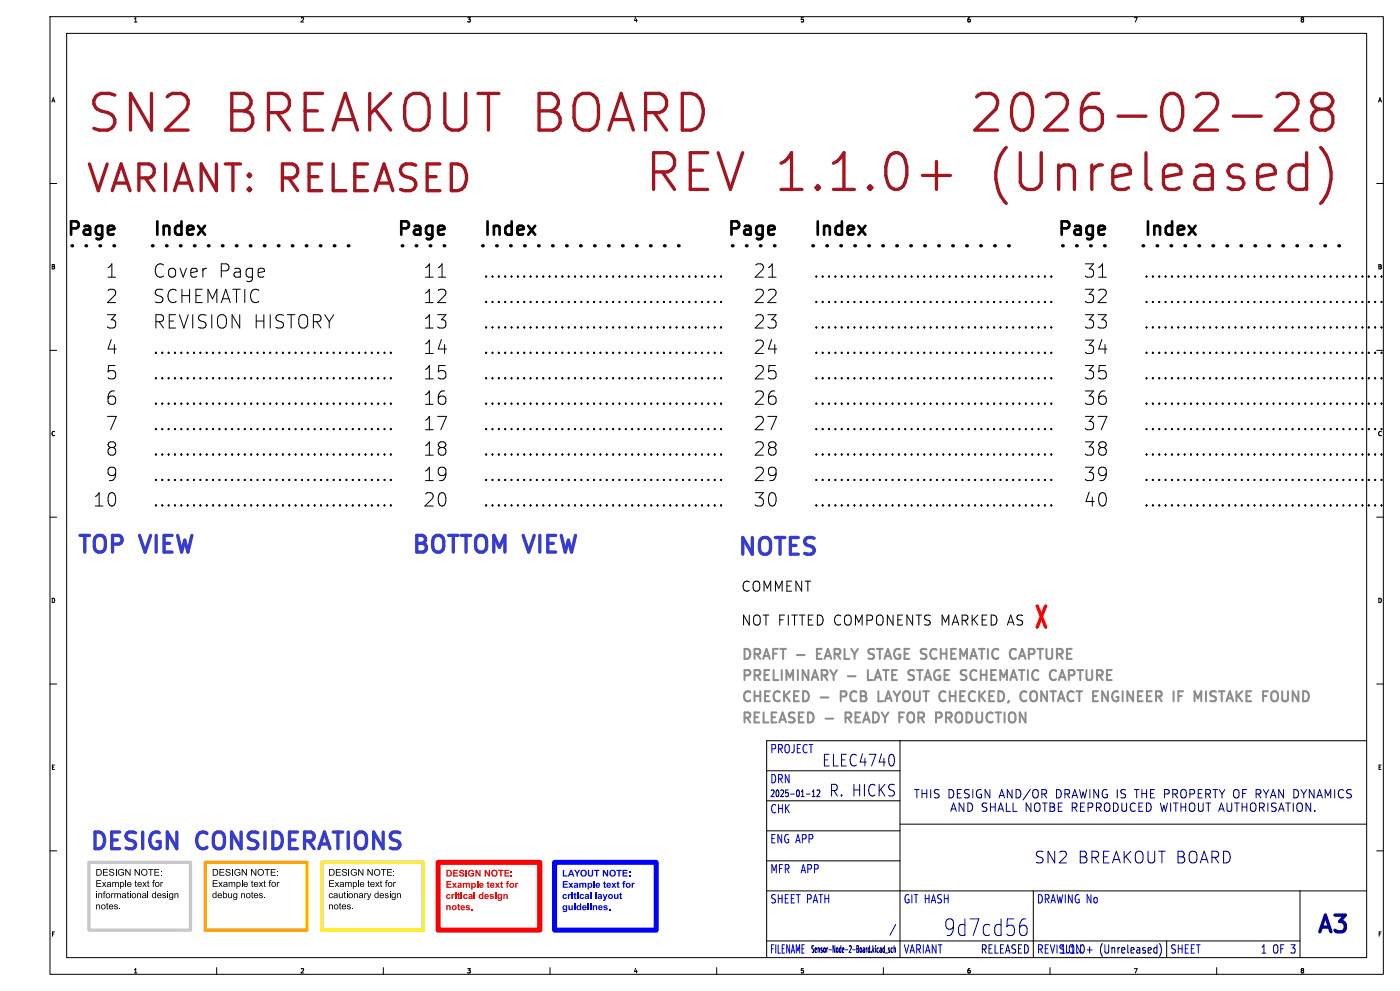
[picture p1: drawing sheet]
<svg xmlns="http://www.w3.org/2000/svg" width="420mm" height="297mm" viewBox="0 0 420 297" stroke-linecap="round" stroke-linejoin="round" font-family="sans-serif">
<g fill="none" stroke="#000" stroke-width=".3">
<path d="M15 5h400v287h-400zM20 10h390v277h-390zM15 55h2M413 55h2M15 105h2M413 105h2M15 155h2M413 155h2M15 205h2M413 205h2M230 231h40M270 222v65"/>
<path d="M410 222h-180v65M15 255h2M230 258h40M230 249h40M230 240h40M270 247h140M413 255h2M230 267h180M310 267v20M390 267v20M65 290v2M115 290v2"/>
<path d="M165 290v2M215 290v2M230 282h160M265 290v2M315 290v2M350 282v5M365 290v2"/>
</g>
<g fill="none" stroke="#00007f" stroke-width=".3">
<path d="M241.9 238h1.1M243.7 238.7h.8M243.7 237.3l.4-.6v2M245.1 236.9l.6-.2 .2 .6-.9 1.4h.9M274.3 236.6h1.5M275 236.6v2.5M276.6 236.6v2.5M278 236.6v2.5M279.2 236.6v2.5M281.7 236.8h-1.2l-.2 .3 .2 .6M286.1 237.7a1.09 1.09 0 0 0-1.4-1.1v2.5M288.4 236.6h-1.2v2.5"/>
<path d="M290.8 236.8h-1.2l-.3 .3 .3 .6M291.8 236.6v2.5M294.3 236.8a.96 .96 0 0 0-1 0 .96 .96 0 0 0-.4 .9M297 236.6v2.5l-1.5-2.5v2.5M299.7 239.1l.8-2.5 .9 2.5M303.6 236.6v2.5l-1.4-2.5v2.5M306.2 237.7a1.09 1.09 0 0 0-1.4-1.1v2.5M309.1 236.5l-2.1 3.2M309.8 238.3v-.8a.83 .83 0 0 1 .8-.9 .83 .83 0 0 1 .9 .9v.8M313.9 237.7l.1-.6-.3-.3-1.2-.2v2.5M318.4 237.7a1.09 1.09 0 0 0-1.4-1.1v2.5M320.6 237.8l.3-.3-.3-.7-1.1-.2v2.5"/>
<path d="M321.6 239.1l.8-2.5 .9 2.5M323.9 236.6l.6 2.5 .4-1.7 .5 1.7 .6-2.5M327 236.6v2.5M329.6 236.6v2.5l-1.5-2.5v2.5M332.1 236.8a1.23 1.23 0 0 0-1.5 .8 1.23 1.23 0 0 0 .9 1.5l.7-.2v-.8h-.5M335.2 236.6v2.5M337.7 236.8l-1-.2-.5 .5 .3 .6 1 .5v.7l-.3 .2-1-.1M340.3 236.6h1.4M341 236.6v2.5M342.5 236.6v2.5M342.5 237.8h1.5M344 236.6v2.5"/>
<path d="M345.2 237.8h.8M346.4 236.6h-1.2v2.5h1.2M349.3 237.9l1.2-.1 .3-.3-.2-.6-.3-.3h-1v2.5M351.8 237.9l1.2-.1 .3-.3-.2-.6-.3-.3h-1v2.5M352.4 237.9l.9 1.2M354.6 236.8a.83 .83 0 0 1 .8-.1 .83 .83 0 0 1 .5 .8v.8a.83 .83 0 0 1-.9 .9 .83 .83 0 0 1-.8-.9v-.8zM357 237.9l1.1-.1 .3-.3-.1-.6-.4-.3h-.9v2.5M359.5 237.8h.8M360.6 236.6h-1.1v2.5h1.1M363 237.7l.1-.6-.2-.3-1.2-.2v2.5M363.9 236.6h1.4M364.6 236.6v2.5"/>
<path d="M365.8 236.6l.8 1.3 .8-1.3M370 238.3v-.8a.83 .83 0 0 1 .9-.9 .83 .83 0 0 1 .8 .9v.8M372.8 237.8h.8M374 236.6h-1.2v2.5M378.1 237.7l.2-.6-.3-.3-1.2-.2v2.5M379 236.6l.8 1.3 .8-1.3M381.1 239.1l.9-2.5 .8 2.5M385 236.6v2.5l-1.4-2.5v2.5M389.6 237.7a1.09 1.09 0 0 0-1.5-1.1v2.5M390.3 236.6l.8 1.3 .9-1.3M394.2 236.6v2.5l-1.4-2.5v2.5M395 239.1l.9-2.5 .8 2.5"/>
<path d="M397.5 239.1v-2.5l.9 1.8 .8-1.8v2.5M400.4 236.6v2.5M403 236.9l-.1-.1a.96 .96 0 0 0-1 0 .96 .96 0 0 0-.4 .9M405.4 236.8h-1.2l-.2 .3 .2 .6M285.2 243.2l.9-2.5 .8 2.5M289.2 240.7v2.5l-1.5-2.5v2.5M290.3 240.7v2.5l1-.2 .4-.4M296.1 242.7l-.5 .5-1-.2M297.1 240.7v2.5M298.6 240.7v2.5M299.4 243.2l.8-2.5 .9 2.5M301.9 240.7v2.5h1.2"/>
<path d="M303.9 240.7v2.5h1.2M309.3 240.7v2.5l-1.5-2.5v2.5M310.3 242.3a.83 .83 0 0 0 .9 .9 .83 .83 0 0 0 .8-.9M313.4 240.7v2.5M315 240.7v2.5h.9l.5-.5M317.5 240.7v2.5h1.2M321.7 240.7v2.5M322.3 242l.8 1.2M324.2 240.7v2.5h1.1M326.4 240.7v2.5M328.9 240.7v2.5M329.5 242l.8 1.2"/>
<path d="M331.4 241a.84 .84 0 0 1 1-.3 .84 .84 0 0 1 .6 .8v.8a.83 .83 0 0 1-.9 .9 .83 .83 0 0 1-.8-.9zM334 240.7a1.26 1.26 0 0 1 1.5 1.2 1.26 1.26 0 0 1-1.5 1.3zM336.5 240.7v2l.5 .5 .7-.2 .3-.3v-2M340.6 240.9a1 1 0 0 0-1.3 0 1 1 0 0 0-.3 1.2 .94 .94 0 0 0 .5 .9 .94 .94 0 0 0 1.1-.1M341.7 241.9h.8M342.8 240.7h-1.1v2.5h1.1M343.9 240.7a1.26 1.26 0 0 1 1.5 1.2 1.26 1.26 0 0 1-1.5 1.3zM348.1 240.7l.6 2.5 .5-1.8 .4 1.8 .6-2.5M351.2 240.7v2.5M352 240.7h1.4M352.7 240.7v2.5M354.3 241.9h1.4"/>
<path d="M354.3 240.7v2.5M355.7 240.7v2.5M356.9 241a.84 .84 0 0 1 1-.3 .84 .84 0 0 1 .5 .8v.8a.83 .83 0 0 1-.8 .9 .83 .83 0 0 1-.8-.9zM359.5 240.7l.1 2.2 .9 .3 .4-.5M362.5 240.7v2.5M365.6 243.2l.8-2.5 .9 2.5M368.1 242.7l.5 .5 .7-.2 .2-.3M371.1 240.7v2.5M372.6 241.9h1.4M372.6 240.7v2.5M374 240.7v2.5M375.1 242.3a.83 .83 0 0 0 .8 .9 .83 .83 0 0 0 .9-.9"/>
<path d="M377.8 240.7v2.5M378.4 242l.9 1.2M380.3 240.7v2.5M382.8 242.7l-.4 .5-1-.2M383.6 243.2l.8-2.5 .8 2.5M385.7 240.7h1.4M386.4 240.7v2.5M388 240.7v2.5M389 242.3a.83 .83 0 0 0 .9 .9 .83 .83 0 0 0 .8-.9M393.2 240.7v2.5l-1.4-2.5v2.5M394.4 242.9v.3M306.6 277.3h.8l.3 .2a2.06 2.06 0 0 1 0 2.6l-.3 .3h-.8"/>
<path d="M307 275.4h.7M264.3 284.1l.1 1.3M264.4 284.6l-.3 .1M264.4 285.3l-.3 .1M265.3 284.2l-.3-.1-.2 .4 .1 .8h.4M265.3 283.4v2M265.6 285.6h.7M266.9 284.2l-.1-.1a.39 .39 0 0 0-.3 .4 .39 .39 0 0 0 .4 .3v.5h-.4M267.8 284.2l-.3-.1-.2 .4 .1 .8h.4M268.2 284.3l.2-.2 .2 .1 .1 1.2M268.2 283.4v2M326.1 284.7h1.6"/>
<path d="M346.5 284l.6 .1M347.1 283.2v2.5M347.1 285.5l-.6 .2M347.8 282.8a3.4 3.4 0 0 1 0 3.8"/>
</g>
<path d="M21.6 73.7h14M45.7 73.7h61M120.6 73.7h14M144.8 73.7h60.9M219.7 73.7h14M243.8 73.7h61M318.8 73.7h13.9M342.9 73.7h61" fill="none" stroke="#000" stroke-width="1" stroke-dasharray=".2 4"/>
<path d="M311.1 181.6l2.6 6.4M313.7 181.6l-2.6 6.4" fill="none" stroke="#f00" stroke-width="1"/>
<path d="M166.4 258.4h30.4v20.4h-30.4z" fill="none" stroke="#00f" stroke-width="1.5"/>
<g fill="#00f">
<path d="M168.8 260.7h.4v1.7h1v.3h-1.4z"/>
<path d="M171.1 260.7h.4l.8 2h-.4l-.2-.5h-.8l-.1 .5h-.5l.3-.8h1l-.3-.7-.3 .7h-.4z"/>
<path d="M172.2 260.7h.5l.5 .8 .4-.8h.5l-.7 1.2v.8h-.4v-.9z"/>
<path d="M174.4 260.9a1 1 0 0 1 1.5 .2 1 1 0 0 1-.5 1.5 1 1 0 0 1-1.3-.9h.4a.63 .63 0 0 0 .9 .6 .63 .63 0 0 0 .1-1l-.6-.3-.3 .3-.1 .4h-.4z"/>
<path d="M176.3 260.7h.4v1.1a.43 .43 0 0 0 .4 .6 .43 .43 0 0 0 .4-.6v-1.1h.4v1.4a.8 .8 0 0 1-.8 .6 .8 .8 0 0 1-.7-.6z"/>
<path d="M178.2 260.7h1.6v.3h-.6v1.7h-.4v-1.7h-.6z"/>
<path d="M180.9 260.7h.3l.9 1.3v-1.3h.3v2h-.4l-.8-1.3v1.3h-.3z"/>
<path d="M183.1 260.9a1 1 0 0 1 1.5 .2 1 1 0 0 1-.5 1.5 1 1 0 0 1-1.3-.9h.4a.63 .63 0 0 0 .9 .6 .63 .63 0 0 0 .1-1l-.6-.3-.3 .3-.1 .4h-.4z"/>
<path d="M184.9 260.7h1.6v.3h-.6v1.7h-.4v-1.7h-.6z"/>
<path d="M186.8 260.7h1.4v.3h-1v.5h1v.3h-1v.6h1.1v.3h-1.5z"/>
<path d="M188.7 261.2h.4v.4h-.4z"/>
<path d="M188.7 262.3h.4v.4h-.4z"/>
<path d="M168.8 264h1.5v.4h-1.1v.4h1v.4h-1v.5h1.1v.4h-1.5z"/>
</g>
<path d="M178.2 264v2.1" fill="none" stroke="#00f" stroke-width=".38"/>
<g fill="#00f">
<path d="M181.1 264.3l.4-.2v.5h.3v.3h-.3v.6l.3 .5-.6-.1-.1-1h-.2z"/>
<path d="M185.2 264.3l.4-.2v.5h.2v.3h-.2v.6l.2 .5-.6-.1v-1h-.2z"/>
<path d="M187 264.1h.7l-.1 .2-.3 .1 .3 .5h-.3v1.2h-.4v-1.2h-.2z"/>
<path d="M172.3 267.7l.3-.2v.5h.3v.3h-.3v.6l.3 .5-.6-.1v-1h-.2z"/>
</g>
<path d="M177.3 267.4v2M178.8 267.4v2" fill="none" stroke="#00f" stroke-width=".38"/>
<g fill="#00f">
<path d="M185.9 267.7l.4-.2v.5h.3v.3h-.3v.6l.3 .5-.6-.1-.1-1h-.1z"/>
<path d="M173.1 271.5l.4-.2 .5 .2v-.7h.3v2h-.3v-.2l-.7 .2-.4-.8h.4l.1 .3a.34 .34 0 0 0 .5 0 .34 .34 0 0 0-.1-.5 .34 .34 0 0 0-.5 .1l-.4 .1z"/>
</g>
<path d="M176.5 270.8v2" fill="none" stroke="#00f" stroke-width=".38"/>
<path d="M123.2 166.4h69.8v65.1h-69.8z" fill="none" stroke="#fff" stroke-width=".3"/>
<path d="M131.4 258.4h30.5v20.4h-30.5z" fill="none" stroke="#f00" stroke-width="1.5"/>
<g fill="#f00">
<path d="M133.9 260.7h.7a1.01 1.01 0 0 1 1 1 1.01 1.01 0 0 1-.9 1h-.8v-.3h.4a.69 .69 0 0 0 .9-.7 .69 .69 0 0 0-.9-.7v1.4h-.4z"/>
<path d="M135.9 260.7h1.5v.3h-1.1v.5h1v.3h-1v.6h1.1v.3h-1.5z"/>
<path d="M137.9 260.8l.6-.1a.65 .65 0 0 1 .8 .6l-.9-.3-.3 .2 .3 .2a.75 .75 0 0 1 .8 1 .75 .75 0 0 1-1.3 .2l-.2-.5 .4-.1a.37 .37 0 0 0 .4 .5 .37 .37 0 0 0 .2-.6 .7 .7 0 0 1-.8-.2 .7 .7 0 0 1 0-.9z"/>
</g>
<path d="M139.8 260.7v2" fill="none" stroke="#f00" stroke-width=".4"/>
<g fill="#f00">
<path d="M140.7 260.9l1-.2 .5 .5-.4 .1a.64 .64 0 0 0-.9 0 .64 .64 0 0 0 0 .9 .64 .64 0 0 0 .9 0v-.2h-.4v-.4h.8v.8a1.09 1.09 0 0 1-1.5 .1 1.09 1.09 0 0 1 0-1.6z"/>
<path d="M142.6 260.7h.4l.8 1.3v-1.3h.4v2h-.4l-.8-1.3v1.3h-.4z"/>
<path d="M145.4 260.7h.4l.8 1.3v-1.3h.4v2h-.4l-.8-1.3v1.3h-.4z"/>
<path d="M147.6 260.9a1 1 0 0 1 1.6 .2 1 1 0 0 1-.5 1.5 1 1 0 0 1-1.4-.9h.5a.63 .63 0 0 0 .8 .6 .63 .63 0 0 0 .2-1l-.6-.3-.4 .3v.4h-.5z"/>
<path d="M149.5 260.7h1.5v.3h-.5v1.7h-.4v-1.7h-.6z"/>
<path d="M151.3 260.7h1.5v.3h-1.1v.5h1v.3h-1v.6h1.1v.3h-1.5z"/>
<path d="M153.2 261.2h.4v.4h-.4z"/>
<path d="M153.2 262.3h.4v.4h-.4z"/>
<path d="M133.9 264h1.5v.4h-1.1v.4h1v.4h-1v.5h1.1v.4h-1.5z"/>
</g>
<path d="M143.3 264v2.1" fill="none" stroke="#f00" stroke-width=".38"/>
<g fill="#f00">
<path d="M146.2 264.3l.4-.2v.5h.2v.3h-.2v.6l.3 .5-.7-.1v-1h-.2z"/>
<path d="M150.2 264.3l.4-.2v.5h.3v.3h-.3v.6l.3 .5-.6-.1-.1-1h-.1z"/>
<path d="M152.1 264.1h.6v.2l-.3 .1 .3 .5h-.3v1.2h-.4v-1.2h-.2z"/>
<path d="M137.3 267.7l.4-.2v.5h.3v.3h-.3v.6l.3 .5-.6-.1-.1-1h-.1z"/>
</g>
<path d="M142.3 267.4v2" fill="none" stroke="#f00" stroke-width=".38"/>
<g fill="#f00">
<path d="M143.8 268.1l.4-.2 .4 .2v-.7h.4v2h-.3v-.2l-.7 .2-.4-.7h.4v.2a.34 .34 0 0 0 .5 .1 .34 .34 0 0 0 0-.6 .34 .34 0 0 0-.5 .1l-.4 .2z"/>
<path d="M137.3 271l.4-.2v.5h.3v.3h-.3v.6l.3 .6-.6-.2-.1-1h-.1z"/>
</g>
<path d="M96.5 258.4h30.5v20.4h-30.5z" fill="none" stroke="#faec00" stroke-width="1"/>
<g fill="#000">
<path d="M28.9 263.8h1.4v.2h-1.1v.6h1.1v.3h-1.1v.7h1.2v.2h-1.5zM28.9 260.4h.7a1.01 1.01 0 0 1 .9 1 1.01 1.01 0 0 1-.9 1h-.7v-.2h.7a.77 .77 0 0 0 .7-.8 .77 .77 0 0 0-.7-.7h-.4v1.5h-.3zM30.9 260.4h1.5v.3h-1.2v.6h1.1v.2h-1.1v.7h1.2v.2h-1.5zM31.2 267.2l.5-.1-.4 .4 .3 .4h-.3v1.3h-.2v-1.3h-.2zM32 270.7l.3-.1v.5h.2l-.2 .2v.8l.2 .4a.36 .36 0 0 1-.4 0 .36 .36 0 0 1-.1-.4v-.8h-.2zM32.9 260.6l1-.1 .3 .4-.2 .1a.43 .43 0 0 0-.5-.5 .43 .43 0 0 0-.3 .7l.3 .1a.68 .68 0 0 1 .7 .9 .68 .68 0 0 1-1.1 .2l-.4-.5 .2-.1a.49 .49 0 0 0 .6 .5 .49 .49 0 0 0 .4-.6l-1-.4zM35.6 260.7l1-.3 .5 .4 .1 .2-.3 .1a.78 .78 0 0 0-1.1-.1 .78 .78 0 0 0 0 1.1 .78 .78 0 0 0 1.1-.1v-.3h-.5v-.3h.8v.8a1.08 1.08 0 0 1-1.5 0 1.08 1.08 0 0 1-.1-1.5zM37.6 260.4h.3l1 1.6v-1.6h.3v2h-.3l-1.1-1.5v1.5h-.2zM38.2 267.4l.3-.2v.5h.2l-.2 .2v.8l.3 .5a.36 .36 0 0 1-.5-.1 .36 .36 0 0 1-.1-.4v-.8h-.2zM40.4 260.4h.3l1 1.6v-1.6h.3v2h-.3l-1.1-1.5v1.5h-.2zM40.6 264l.2-.2v.6h.3l-.3 .1v.9l.3 .4a.36 .36 0 0 1-.4 0 .36 .36 0 0 1-.1-.4v-.9h-.2zM42.6 260.7a.99 .99 0 0 1 1.5 .1 .99 .99 0 0 1-.5 1.5 .99 .99 0 0 1-1.3-.8h.3a.75 .75 0 0 0 .9 .6 .75 .75 0 0 0 .6-1 .75 .75 0 0 0-1.1-.4l-.4 .8h-.3z"/>
<path d="M44.3 264l.2-.2v.6h.3l-.3 .1v.9l.3 .4a.36 .36 0 0 1-.4 0 .36 .36 0 0 1-.1-.4v-.9h-.2zM44.4 260.4h1.6v.3h-.6v1.7h-.3v-1.7h-.7zM46 263.9l.5-.1-.4 .3 .3 .4h-.3v1.3h-.2v-1.3h-.3zM46.3 260.4h1.5v.3h-1.2v.6h1.1v.2h-1.1v.7h1.2v.2h-1.5zM45.8 267.8l.4-.1 .4 .2v-.7h.2v2l-.2-.2-.3 .2-.4-.1-.3-.5 .2-.2a.45 .45 0 0 0 .6 .6 .45 .45 0 0 0 .2-.8l-.5-.3-.3 .5h-.2zM48.2 261h.3v.3h-.3zM48.2 262.2h.3v.2h-.3zM50.2 267.2h.2v.2h-.2zM63.8 263.8h1.5v.2h-1.2v.6h1.1v.3h-1.1v.7h1.2v.2h-1.5zM63.8 260.4h.7a1.01 1.01 0 0 1 1 1 1.01 1.01 0 0 1-1 1h-.7v-.2h.7a.77 .77 0 0 0 .7-.8 .77 .77 0 0 0-.7-.7h-.4v1.5h-.3zM63.9 267.8l.4-.1 .4 .2v-.7h.2v2l-.2-.2-.3 .2-.4-.1-.3-.5 .2-.2a.45 .45 0 0 0 .6 .6 .45 .45 0 0 0 .2-.8l-.5-.3-.3 .5h-.2zM65.8 260.4h1.5v.3h-1.2v.6h1.1v.2h-1.1v.7h1.2v.2h-1.5z"/>
<path d="M66.9 267.2h.2v.7a.66 .66 0 0 1 1 .5 .66 .66 0 0 1-1 .6l-.2 .2v-.8h.2a.46 .46 0 0 0 .6 .6 .46 .46 0 0 0 .2-.8l-.5-.3-.3 .5h-.2zM67.8 260.6l1-.1 .3 .4-.2 .1a.43 .43 0 0 0-.5-.5 .43 .43 0 0 0-.3 .7l.3 .1a.68 .68 0 0 1 .7 .9 .68 .68 0 0 1-1.1 .2l-.4-.5 .3-.1a.49 .49 0 0 0 .5 .5 .49 .49 0 0 0 .4-.6l-1-.4zM70.5 260.7l1.1-.3 .4 .4 .1 .2-.2 .1a.78 .78 0 0 0-1.2-.1 .78 .78 0 0 0 0 1.1 .78 .78 0 0 0 1.2-.1v-.3h-.6v-.3h.8v.8a1.08 1.08 0 0 1-1.5 0 1.08 1.08 0 0 1-.1-1.5zM72.5 260.4h.3l1 1.6v-1.6h.3v2h-.3l-1-1.5v1.5h-.3zM75.3 260.4h.3l1 1.6v-1.6h.3v2h-.3l-1-1.5v1.5h-.3zM75.5 264l.2-.2v.6h.3l-.3 .1v.9l.3 .4a.36 .36 0 0 1-.4 0 .36 .36 0 0 1-.1-.4v-.9h-.2zM75.5 267.4l.2-.2v.5h.3l-.3 .2v.8l.3 .5a.36 .36 0 0 1-.4-.1 .36 .36 0 0 1-.1-.4v-.8h-.2zM77.5 260.7a.99 .99 0 0 1 1.6 .1 .99 .99 0 0 1-.5 1.5 .99 .99 0 0 1-1.3-.8h.2a.75 .75 0 0 0 1 .6 .75 .75 0 0 0 .5-1 .75 .75 0 0 0-1-.4l-.5 .8h-.2zM79.2 264l.3-.2v.6h.2l-.2 .1v.9l.2 .4a.36 .36 0 0 1-.4 0 .36 .36 0 0 1-.1-.4v-.9h-.2zM79.4 260.4h1.5v.3h-.6v1.7h-.3v-1.7h-.6zM80.9 263.9l.5-.1-.4 .3 .3 .4h-.3v1.3h-.2v-1.3h-.2zM81.2 260.4h1.5v.3h-1.2v.6h1.1v.2h-1.1v.7h1.2v.2h-1.5z"/>
<path d="M83.1 261h.3v.3h-.3zM83.1 262.2h.3v.2h-.3zM98.7 263.8h1.5v.2h-1.2v.6h1.1v.3h-1.1v.7h1.2v.2h-1.5zM98.7 260.4h.7a1.01 1.01 0 0 1 1 1 1.01 1.01 0 0 1-.9 1h-.8v-.2h.7a.77 .77 0 0 0 .7-.8 .77 .77 0 0 0-.7-.7h-.4v1.5h-.3zM100.8 260.4h1.4v.3h-1.2v.6h1.1v.2h-1.1v.7h1.3v.2h-1.5zM101.9 270.7l.2-.1v.5h.3l-.3 .2v.8l.3 .4a.36 .36 0 0 1-.4 0 .36 .36 0 0 1-.1-.4v-.8h-.2zM102.8 260.6l.9-.1 .4 .4-.3 .1a.43 .43 0 0 0-.5-.5 .43 .43 0 0 0-.3 .7l.3 .1a.68 .68 0 0 1 .8 .9 .68 .68 0 0 1-1.2 .2l-.4-.5 .3-.1a.49 .49 0 0 0 .5 .5 .49 .49 0 0 0 .4-.6l-1-.4zM103.3 267.4l.2-.2v.5h.3l-.3 .2v.8l.3 .5a.36 .36 0 0 1-.4-.1 .36 .36 0 0 1-.1-.4v-.8h-.2zM105.5 260.7l1-.3 .4 .4 .1 .2-.2 .1a.78 .78 0 0 0-1.2-.1 .78 .78 0 0 0 .1 1.1 .78 .78 0 0 0 1.1-.1v-.3h-.6v-.3h.9v.8a1.08 1.08 0 0 1-1.6 0 1.08 1.08 0 0 1 0-1.5zM107.4 260.4h.3l1.1 1.6v-1.6h.2v2h-.3l-1-1.5v1.5h-.3zM110.2 260.4h.3l1.1 1.6v-1.6h.2v2h-.3l-1-1.5v1.5h-.3zM110.4 264l.3-.2v.6h.2l-.2 .1v.9l.2 .4a.36 .36 0 0 1-.4 0 .36 .36 0 0 1-.1-.4v-.9h-.2z"/>
<path d="M112.4 260.7a.99 .99 0 0 1 1.6 .1 .99 .99 0 0 1-.5 1.5 .99 .99 0 0 1-1.3-.8h.3a.75 .75 0 0 0 .9 .6 .75 .75 0 0 0 .5-1 .75 .75 0 0 0-1-.4l-.4 .8h-.3zM112.5 267.8l.4-.1 .4 .2v-.7h.3v2l-.3-.2-.2 .2-.5-.1-.3-.5 .3-.2a.45 .45 0 0 0 .5 .6 .45 .45 0 0 0 .2-.8l-.4-.3-.3 .5h-.3zM114.1 264l.3-.2v.6h.2l-.2 .1v.9l.3 .4a.36 .36 0 0 1-.4 0 .36 .36 0 0 1-.2-.4v-.9h-.1zM114.3 260.4h1.6v.3h-.7v1.7h-.3v-1.7h-.6zM115.8 263.9l.5-.1-.3 .3 .2 .4h-.2v1.3h-.3v-1.3h-.2zM116.2 260.4h1.4v.3h-1.2v.6h1.1v.2h-1.1v.7h1.2v.2h-1.4zM118.1 261h.2v.3h-.2zM118.1 262.2h.2v.2h-.2z"/>
</g>
<g fill="none" stroke="#000" stroke-width=".3">
<path d="M206.8 82.7v.4M206.8 90.3v.4M206.8 97.9v.4M206.8 97.9l.2 .2-.2 .2M206.8 97.9l-.2 .2 .2 .2M206.8 90.3l.2 .2-.2 .2M206.8 82.7l.2 .2-.2 .2M206.8 82.7l-.2 .2 .2 .2M206.8 90.3l-.2 .2 .2 .2M208.7 82.7v.4M208.7 90.3v.4M208.7 97.9v.4"/>
<path d="M208.7 97.9l.2 .2-.2 .2M208.7 97.9l-.2 .2 .2 .2M208.7 90.3l.2 .2-.2 .2M208.7 82.7l.2 .2-.2 .2M208.7 82.7l-.2 .2 .2 .2M208.7 90.3l-.2 .2 .2 .2M210.6 82.7v.4M210.6 90.3v.4M210.6 97.9v.4M210.6 97.9l.2 .2-.2 .2M210.6 97.9l-.2 .2 .2 .2M210.6 82.7l.2 .2-.2 .2"/>
<path d="M210.6 82.7l-.2 .2 .2 .2M210.6 90.3l.2 .2-.2 .2M210.6 90.3l-.2 .2 .2 .2M212.5 82.7v.4M212.5 90.3v.4M212.5 97.9v.4M212.5 97.9l.2 .2-.2 .2M212.5 97.9l-.2 .2 .2 .2M212.5 82.7l.2 .2-.2 .2M212.5 82.7l-.2 .2 .2 .2M212.5 90.3l.2 .2-.2 .2M212.5 90.3l-.2 .2 .2 .2"/>
<path d="M214.4 82.7v.4M214.4 90.3v.4M214.4 97.9v.4M214.4 90.3l.2 .2-.2 .2M214.4 90.3l-.2 .2 .2 .2M214.4 97.9l.2 .2-.2 .2M214.4 97.9l-.2 .2 .2 .2M214.4 82.7l.2 .2-.2 .2M214.4 82.7l-.2 .2 .2 .2M216.3 82.7v.4M216.3 90.3v.4M216.3 97.9v.4"/>
<path d="M216.3 90.3l.2 .2-.2 .2M216.3 90.3l-.2 .2 .2 .2M216.3 97.9l.2 .2-.2 .2M216.3 97.9l-.2 .2 .2 .2M216.3 82.7l.2 .2-.2 .2M216.3 82.7l-.2 .2 .2 .2M305.8 90.3l.2 .2-.2 .2M305.8 90.3l-.1 .2 .1 .2M305.8 82.7v.4M305.8 90.3v.4M305.8 97.9v.4M305.8 82.7l.2 .2-.2 .2"/>
<path d="M305.8 97.9l.2 .2-.2 .2M305.8 82.7l-.1 .2 .1 .2M305.8 97.9l-.1 .2 .1 .2M307.8 90.3l.1 .2-.1 .2M307.8 90.3l-.2 .2 .2 .2M307.8 82.7v.4M307.8 90.3v.4M307.8 97.9v.4M307.8 82.7l.1 .2-.1 .2M307.8 97.9l.1 .2-.1 .2M307.8 82.7l-.2 .2 .2 .2M307.8 97.9l-.2 .2 .2 .2"/>
<path d="M309.7 90.3l.1 .2-.1 .2M309.7 90.3l-.2 .2 .2 .2M309.7 82.7v.4M309.7 90.3v.4M309.7 97.9v.4M309.7 97.9l.1 .2-.1 .2M309.7 97.9l-.2 .2 .2 .2M309.7 82.7l.1 .2-.1 .2M309.7 82.7l-.2 .2 .2 .2M311.6 90.3l.2 .2-.2 .2M311.6 90.3l-.2 .2 .2 .2M311.6 82.7v.4"/>
<path d="M311.6 90.3v.4M311.6 97.9v.4M311.6 97.9l.2 .2-.2 .2M311.6 97.9l-.2 .2 .2 .2M311.6 82.7l.2 .2-.2 .2M311.6 82.7l-.2 .2 .2 .2M313.5 97.9l.2 .2-.2 .2M313.5 82.7l.2 .2-.2 .2M313.5 97.9l-.2 .2 .2 .2M313.5 82.7l-.2 .2 .2 .2M313.5 90.3l.2 .2-.2 .2M313.5 90.3l-.2 .2 .2 .2"/>
<path d="M313.5 82.7v.4M313.5 90.3v.4M313.5 97.9v.4M315.4 97.9l.2 .2-.2 .2M315.4 82.7l.2 .2-.2 .2M315.4 97.9l-.2 .2 .2 .2M315.4 82.7l-.2 .2 .2 .2M315.4 90.3l.2 .2-.2 .2M315.4 90.3l-.2 .2 .2 .2M315.4 82.7v.4M315.4 90.3v.4M315.4 97.9v.4"/>
<path d="M404.9 97.9l.2 .2-.2 .2M404.9 97.9l-.2 .2 .2 .2M404.9 82.7v.4M404.9 90.3v.4M404.9 97.9v.4M404.9 90.3l-.2 .2 .2 .2M404.9 90.3l.2 .2-.2 .2M404.9 82.7l-.2 .2 .2 .2M404.9 82.7l.2 .2-.2 .2M406.8 97.9l.2 .2-.2 .2M406.8 97.9l-.2 .2 .2 .2M406.8 82.7v.4"/>
<path d="M406.8 90.3v.4M406.8 97.9v.4M406.8 90.3l-.2 .2 .2 .2M406.8 90.3l.2 .2-.2 .2M406.8 82.7l.2 .2-.2 .2M406.8 82.7l-.2 .2 .2 .2M408.7 97.9l.2 .2-.2 .2M408.7 97.9l-.2 .2 .2 .2M408.7 82.7v.4M408.7 90.3v.4M408.7 97.9v.4M408.7 90.3l.2 .2-.2 .2"/>
<path d="M408.7 90.3l-.2 .2 .2 .2M408.7 82.7l.2 .2-.2 .2M408.7 82.7l-.2 .2 .2 .2M410.6 97.9l.2 .2-.2 .2M410.6 97.9l-.2 .2 .2 .2M410.6 82.7v.4M410.6 90.3v.4M410.6 97.9v.4M410.6 90.3l.2 .2-.2 .2M410.6 90.3l-.2 .2 .2 .2M410.6 82.7l.2 .2-.2 .2M410.6 82.7l-.2 .2 .2 .2"/>
<path d="M412.5 90.3l.2 .2-.2 .2M412.5 97.9l.2 .2-.2 .2M412.5 97.9l-.2 .2 .2 .2M412.5 82.7v.4M412.5 90.3v.4M412.5 97.9v.4M412.5 82.7l.2 .2-.2 .2M412.5 82.7l-.2 .2 .2 .2M412.5 90.3l-.2 .2 .2 .2M414.4 90.3l.2 .2-.2 .2M414.4 90.3l-.2 .2 .2 .2M414.4 97.9l.2 .2-.2 .2"/>
<path d="M414.4 97.9l-.2 .2 .2 .2M414.4 82.7v.4M414.4 90.3v.4M414.4 97.9v.4M414.4 82.7l.2 .2-.2 .2M414.4 82.7l-.2 .2 .2 .2M107.7 105.6v.3M107.7 113.2v.4M107.7 113.2l.2 .2-.2 .2M107.7 113.2l-.2 .2 .2 .2M107.7 105.6l.2 .1-.2 .2M107.7 105.6l-.2 .1 .2 .2"/>
<path d="M109.6 105.6v.3M109.6 113.2v.4M109.6 113.2l-.2 .2 .2 .2M109.6 105.6l.2 .1-.2 .2M109.6 105.6l-.2 .1 .2 .2M109.6 113.2l.2 .2-.2 .2M111.5 105.6v.3M111.5 113.2v.4M111.5 105.6l.2 .1-.2 .2M111.5 105.6l-.2 .1 .2 .2M111.5 113.2l.2 .2-.2 .2M111.5 113.2l-.2 .2 .2 .2"/>
<path d="M113.4 105.6v.3M113.4 113.2v.4M113.4 105.6l.2 .1-.2 .2M113.4 105.6l-.1 .1 .1 .2M113.4 113.2l.2 .2-.2 .2M113.4 113.2l-.1 .2 .1 .2M115.3 105.6v.3M115.3 113.2v.4M115.3 113.2l.2 .2-.2 .2M115.3 113.2l-.1 .2 .1 .2M115.3 105.6l.2 .1-.2 .2M115.3 105.6l-.1 .1 .1 .2"/>
<path d="M117.3 105.6v.3M117.3 113.2v.4M117.3 113.2l.1 .2-.1 .2M117.3 113.2l-.2 .2 .2 .2M117.3 105.6l.1 .1-.1 .2M117.3 105.6l-.2 .1 .2 .2M206.8 105.6v.3M206.8 113.2v.4M206.8 113.2l.2 .2-.2 .2M206.8 113.2l-.2 .2 .2 .2M206.8 105.6l.2 .1-.2 .2M206.8 105.6l-.2 .1 .2 .2"/>
<path d="M208.7 105.6v.3M208.7 113.2v.4M208.7 113.2l.2 .2-.2 .2M208.7 113.2l-.2 .2 .2 .2M208.7 105.6l.2 .1-.2 .2M208.7 105.6l-.2 .1 .2 .2M210.6 105.6v.3M210.6 113.2v.4M210.6 105.6l.2 .1-.2 .2M210.6 105.6l-.2 .1 .2 .2M210.6 113.2l.2 .2-.2 .2M210.6 113.2l-.2 .2 .2 .2"/>
<path d="M212.5 105.6v.3M212.5 113.2v.4M212.5 105.6l.2 .1-.2 .2M212.5 105.6l-.2 .1 .2 .2M212.5 113.2l.2 .2-.2 .2M212.5 113.2l-.2 .2 .2 .2M214.4 105.6v.3M214.4 113.2v.4M214.4 113.2l.2 .2-.2 .2M214.4 113.2l-.2 .2 .2 .2M214.4 105.6l.2 .1-.2 .2M214.4 105.6l-.2 .1 .2 .2"/>
<path d="M216.3 105.6v.3M216.3 113.2v.4M216.3 113.2l.2 .2-.2 .2M216.3 113.2l-.2 .2 .2 .2M216.3 105.6l.2 .1-.2 .2M216.3 105.6l-.2 .1 .2 .2M305.8 105.6v.3M305.8 113.2v.4M305.8 105.6l.2 .1-.2 .2M305.8 105.6l-.1 .1 .1 .2M305.8 113.2l.2 .2-.2 .2M305.8 113.2l-.1 .2 .1 .2"/>
<path d="M307.8 105.6v.3M307.8 113.2v.4M307.8 105.6l.1 .1-.1 .2M307.8 105.6l-.2 .1 .2 .2M307.8 113.2l.1 .2-.1 .2M307.8 113.2l-.2 .2 .2 .2M309.7 105.6v.3M309.7 113.2v.4M309.7 105.6l.1 .1-.1 .2M309.7 105.6l-.2 .1 .2 .2M309.7 113.2l.1 .2-.1 .2M309.7 113.2l-.2 .2 .2 .2"/>
<path d="M311.6 105.6v.3M311.6 113.2v.4M311.6 105.6l.2 .1-.2 .2M311.6 105.6l-.2 .1 .2 .2M311.6 113.2l.2 .2-.2 .2M311.6 113.2l-.2 .2 .2 .2M313.5 105.6v.3M313.5 113.2v.4M313.5 113.2l.2 .2-.2 .2M313.5 113.2l-.2 .2 .2 .2M313.5 105.6l.2 .1-.2 .2M313.5 105.6l-.2 .1 .2 .2"/>
<path d="M315.4 105.6v.3M315.4 113.2v.4M315.4 113.2l.2 .2-.2 .2M315.4 113.2l-.2 .2 .2 .2M315.4 105.6l.2 .1-.2 .2M315.4 105.6l-.2 .1 .2 .2M404.9 105.6v.3M404.9 113.2v.4M404.9 105.6l.2 .1-.2 .2M404.9 105.6l-.2 .1 .2 .2M404.9 113.2l.2 .2-.2 .2M404.9 113.2l-.2 .2 .2 .2"/>
<path d="M406.8 105.6v.3M406.8 113.2v.4M406.8 105.6l.2 .1-.2 .2M406.8 105.6l-.2 .1 .2 .2M406.8 113.2l.2 .2-.2 .2M406.8 113.2l-.2 .2 .2 .2M408.7 105.6v.3M408.7 113.2v.4M408.7 105.6l.2 .1-.2 .2M408.7 105.6l-.2 .1 .2 .2M408.7 113.2l.2 .2-.2 .2M408.7 113.2l-.2 .2 .2 .2"/>
<path d="M410.6 105.6v.3M410.6 113.2v.4M410.6 105.6l.2 .1-.2 .2M410.6 105.6l-.2 .1 .2 .2M410.6 113.2l.2 .2-.2 .2M410.6 113.2l-.2 .2 .2 .2M412.5 105.6l-.2 .1 .2 .2M412.5 105.6v.3M412.5 113.2v.4M412.5 113.2l-.2 .2 .2 .2M412.5 105.6l.2 .1-.2 .2M412.5 113.2l.2 .2-.2 .2"/>
<path d="M414.4 105.6l-.2 .1 .2 .2M414.4 105.6v.3M414.4 113.2v.4M414.4 113.2l-.2 .2 .2 .2M414.4 105.6l.2 .1-.2 .2M414.4 113.2l.2 .2-.2 .2M107.7 120.8v.4M107.7 128.4v.4M107.7 136v.4M107.7 120.8l.2 .2-.2 .2M107.7 120.8l-.2 .2 .2 .2M107.7 128.4l.2 .2-.2 .2"/>
<path d="M107.7 128.4l-.2 .2 .2 .2M107.7 136l.2 .2-.2 .2M107.7 136l-.2 .2 .2 .2M109.6 120.8v.4M109.6 128.4v.4M109.6 136v.4M109.6 120.8l.2 .2-.2 .2M109.6 120.8l-.2 .2 .2 .2M109.6 128.4l.2 .2-.2 .2M109.6 128.4l-.2 .2 .2 .2M109.6 136l.2 .2-.2 .2M109.6 136l-.2 .2 .2 .2"/>
<path d="M111.5 120.8v.4M111.5 128.4v.4M111.5 136v.4M111.5 120.8l.2 .2-.2 .2M111.5 120.8l-.2 .2 .2 .2M111.5 128.4l.2 .2-.2 .2M111.5 128.4l-.2 .2 .2 .2M111.5 136l.2 .2-.2 .2M111.5 136l-.2 .2 .2 .2M113.4 120.8v.4M113.4 128.4v.4M113.4 136v.4"/>
<path d="M113.4 120.8l.2 .2-.2 .2M113.4 120.8l-.1 .2 .1 .2M113.4 128.4l.2 .2-.2 .2M113.4 128.4l-.1 .2 .1 .2M113.4 136l.2 .2-.2 .2M113.4 136l-.1 .2 .1 .2M115.3 120.8v.4M115.3 128.4v.4M115.3 136v.4M115.3 128.4l.2 .2-.2 .2M115.3 128.4l-.1 .2 .1 .2M115.3 120.8l.2 .2-.2 .2"/>
<path d="M115.3 120.8l-.1 .2 .1 .2M115.3 136l.2 .2-.2 .2M115.3 136l-.1 .2 .1 .2M117.3 120.8v.4M117.3 128.4v.4M117.3 136v.4M117.3 128.4l.1 .2-.1 .2M117.3 128.4l-.2 .2 .2 .2M117.3 120.8l.1 .2-.1 .2M117.3 120.8l-.2 .2 .2 .2M117.3 136l.1 .2-.1 .2M117.3 136l-.2 .2 .2 .2"/>
<path d="M206.8 120.8v.4M206.8 128.4v.4M206.8 136v.4M206.8 136l-.2 .2 .2 .2M206.8 120.8l.2 .2-.2 .2M206.8 120.8l-.2 .2 .2 .2M206.8 128.4l.2 .2-.2 .2M206.8 136l.2 .2-.2 .2M206.8 128.4l-.2 .2 .2 .2M208.7 120.8v.4M208.7 128.4v.4M208.7 136v.4"/>
<path d="M208.7 136l-.2 .2 .2 .2M208.7 120.8l.2 .2-.2 .2M208.7 120.8l-.2 .2 .2 .2M208.7 128.4l.2 .2-.2 .2M208.7 128.4l-.2 .2 .2 .2M208.7 136l.2 .2-.2 .2M210.6 120.8v.4M210.6 128.4v.4M210.6 136v.4M210.6 120.8l.2 .2-.2 .2M210.6 120.8l-.2 .2 .2 .2M210.6 136l.2 .2-.2 .2"/>
<path d="M210.6 136l-.2 .2 .2 .2M210.6 128.4l.2 .2-.2 .2M210.6 128.4l-.2 .2 .2 .2M212.5 120.8v.4M212.5 128.4v.4M212.5 136v.4M212.5 120.8l.2 .2-.2 .2M212.5 120.8l-.2 .2 .2 .2M212.5 136l.2 .2-.2 .2M212.5 136l-.2 .2 .2 .2M212.5 128.4l.2 .2-.2 .2M212.5 128.4l-.2 .2 .2 .2"/>
<path d="M214.4 136l.2 .2-.2 .2M214.4 136l-.2 .2 .2 .2M214.4 120.8v.4M214.4 128.4v.4M214.4 136v.4M214.4 128.4l.2 .2-.2 .2M214.4 128.4l-.2 .2 .2 .2M214.4 120.8l.2 .2-.2 .2M214.4 120.8l-.2 .2 .2 .2M216.3 136l.2 .2-.2 .2M216.3 136l-.2 .2 .2 .2M216.3 120.8v.4"/>
<path d="M216.3 128.4v.4M216.3 136v.4M216.3 128.4l.2 .2-.2 .2M216.3 128.4l-.2 .2 .2 .2M216.3 120.8l.2 .2-.2 .2M216.3 120.8l-.2 .2 .2 .2M305.8 120.8v.4M305.8 128.4v.4M305.8 136v.4M305.8 120.8l.2 .2-.2 .2M305.8 120.8l-.1 .2 .1 .2M305.8 128.4l.2 .2-.2 .2"/>
<path d="M305.8 128.4l-.1 .2 .1 .2M305.8 136l.2 .2-.2 .2M305.8 136l-.1 .2 .1 .2M307.8 120.8v.4M307.8 128.4v.4M307.8 136v.4M307.8 120.8l.1 .2-.1 .2M307.8 120.8l-.2 .2 .2 .2M307.8 128.4l.1 .2-.1 .2M307.8 128.4l-.2 .2 .2 .2M307.8 136l.1 .2-.1 .2M307.8 136l-.2 .2 .2 .2"/>
<path d="M309.7 120.8v.4M309.7 128.4v.4M309.7 136v.4M309.7 128.4l.1 .2-.1 .2M309.7 128.4l-.2 .2 .2 .2M309.7 136l.1 .2-.1 .2M309.7 136l-.2 .2 .2 .2M309.7 120.8l.1 .2-.1 .2M309.7 120.8l-.2 .2 .2 .2M311.6 120.8v.4M311.6 128.4v.4M311.6 136v.4"/>
<path d="M311.6 128.4l.2 .2-.2 .2M311.6 128.4l-.2 .2 .2 .2M311.6 136l.2 .2-.2 .2M311.6 136l-.2 .2 .2 .2M311.6 120.8l.2 .2-.2 .2M311.6 120.8l-.2 .2 .2 .2M313.5 120.8v.4M313.5 128.4v.4M313.5 136v.4M313.5 120.8l.2 .2-.2 .2M313.5 120.8l-.2 .2 .2 .2M313.5 136l.2 .2-.2 .2"/>
<path d="M313.5 128.4l.2 .2-.2 .2M313.5 128.4l-.2 .2 .2 .2M313.5 136l-.2 .2 .2 .2M315.4 120.8v.4M315.4 128.4v.4M315.4 136v.4M315.4 120.8l.2 .2-.2 .2M315.4 120.8l-.2 .2 .2 .2M315.4 136l.2 .2-.2 .2M315.4 128.4l.2 .2-.2 .2M315.4 128.4l-.2 .2 .2 .2M315.4 136l-.2 .2 .2 .2"/>
<path d="M404.9 120.8v.4M404.9 128.4v.4M404.9 136v.4M404.9 128.4l.2 .2-.2 .2M404.9 128.4l-.2 .2 .2 .2M404.9 120.8l.2 .2-.2 .2M404.9 136l.2 .2-.2 .2M404.9 120.8l-.2 .2 .2 .2M404.9 136l-.2 .2 .2 .2M406.8 120.8v.4M406.8 128.4v.4M406.8 136v.4"/>
<path d="M406.8 128.4l.2 .2-.2 .2M406.8 128.4l-.2 .2 .2 .2M406.8 120.8l.2 .2-.2 .2M406.8 136l.2 .2-.2 .2M406.8 120.8l-.2 .2 .2 .2M406.8 136l-.2 .2 .2 .2M408.7 120.8v.4M408.7 128.4v.4M408.7 136v.4M408.7 128.4l.2 .2-.2 .2M408.7 128.4l-.2 .2 .2 .2M408.7 136l.2 .2-.2 .2"/>
<path d="M408.7 136l-.2 .2 .2 .2M408.7 120.8l.2 .2-.2 .2M408.7 120.8l-.2 .2 .2 .2M410.6 120.8v.4M410.6 128.4v.4M410.6 136v.4M410.6 128.4l.2 .2-.2 .2M410.6 128.4l-.2 .2 .2 .2M410.6 136l.2 .2-.2 .2M410.6 136l-.2 .2 .2 .2M410.6 120.8l.2 .2-.2 .2M410.6 120.8l-.2 .2 .2 .2"/>
<path d="M412.5 120.8v.4M412.5 128.4v.4M412.5 136v.4M412.5 136l.2 .2-.2 .2M412.5 120.8l.2 .2-.2 .2M412.5 136l-.2 .2 .2 .2M412.5 120.8l-.2 .2 .2 .2M412.5 128.4l.2 .2-.2 .2M412.5 128.4l-.2 .2 .2 .2M414.4 120.8v.4M414.4 128.4v.4M414.4 136v.4"/>
<path d="M414.4 136l.2 .2-.2 .2M414.4 120.8l.2 .2-.2 .2M414.4 136l-.2 .2 .2 .2M414.4 120.8l-.2 .2 .2 .2M414.4 128.4l.2 .2-.2 .2M414.4 128.4l-.2 .2 .2 .2M107.7 151.3l.2 .2-.2 .2M107.7 151.3l-.2 .2 .2 .2M107.7 143.7v.3M107.7 151.3v.4M107.7 143.7l.2 .1-.2 .2M107.7 143.7l-.2 .1 .2 .2"/>
<path d="M109.6 151.3l.2 .2-.2 .2M109.6 151.3l-.2 .2 .2 .2M109.6 143.7v.3M109.6 151.3v.4M109.6 143.7l.2 .1-.2 .2M109.6 143.7l-.2 .1 .2 .2M111.5 151.3l.2 .2-.2 .2M111.5 151.3l-.2 .2 .2 .2M111.5 143.7v.3M111.5 151.3v.4M111.5 143.7l.2 .1-.2 .2M111.5 143.7l-.2 .1 .2 .2"/>
<path d="M113.4 151.3l.2 .2-.2 .2M113.4 151.3l-.1 .2 .1 .2M113.4 143.7v.3M113.4 151.3v.4M113.4 143.7l.2 .1-.2 .2M113.4 143.7l-.1 .1 .1 .2M115.3 143.7l.2 .1-.2 .2M115.3 143.7l-.1 .1 .1 .2M115.3 151.3l.2 .2-.2 .2M115.3 151.3l-.1 .2 .1 .2M115.3 143.7v.3M115.3 151.3v.4"/>
<path d="M117.3 143.7l.1 .1-.1 .2M117.3 143.7l-.2 .1 .2 .2M117.3 151.3l.1 .2-.1 .2M117.3 151.3l-.2 .2 .2 .2M117.3 143.7v.3M117.3 151.3v.4M206.8 143.7l.2 .1-.2 .2M206.8 143.7l-.2 .1 .2 .2M206.8 143.7v.3M206.8 151.3v.4M206.8 151.3l.2 .2-.2 .2M206.8 151.3l-.2 .2 .2 .2"/>
<path d="M208.7 143.7l.2 .1-.2 .2M208.7 143.7l-.2 .1 .2 .2M208.7 143.7v.3M208.7 151.3v.4M208.7 151.3l.2 .2-.2 .2M208.7 151.3l-.2 .2 .2 .2M210.6 143.7l.2 .1-.2 .2M210.6 143.7l-.2 .1 .2 .2M210.6 143.7v.3M210.6 151.3v.4M210.6 151.3l.2 .2-.2 .2M210.6 151.3l-.2 .2 .2 .2"/>
<path d="M212.5 143.7l.2 .1-.2 .2M212.5 143.7l-.2 .1 .2 .2M212.5 143.7v.3M212.5 151.3v.4M212.5 151.3l.2 .2-.2 .2M212.5 151.3l-.2 .2 .2 .2M214.4 151.3l-.2 .2 .2 .2M214.4 143.7l.2 .1-.2 .2M214.4 143.7l-.2 .1 .2 .2M214.4 143.7v.3M214.4 151.3v.4M214.4 151.3l.2 .2-.2 .2"/>
<path d="M216.3 151.3l-.2 .2 .2 .2M216.3 143.7l.2 .1-.2 .2M216.3 143.7l-.2 .1 .2 .2M216.3 143.7v.3M216.3 151.3v.4M216.3 151.3l.2 .2-.2 .2M305.8 143.7v.3M305.8 151.3v.4M305.8 151.3l.2 .2-.2 .2M305.8 151.3l-.1 .2 .1 .2M305.8 143.7l.2 .1-.2 .2M305.8 143.7l-.1 .1 .1 .2"/>
<path d="M307.8 143.7v.3M307.8 151.3v.4M307.8 151.3l.1 .2-.1 .2M307.8 151.3l-.2 .2 .2 .2M307.8 143.7l.1 .1-.1 .2M307.8 143.7l-.2 .1 .2 .2M309.7 143.7v.3M309.7 151.3v.4M309.7 151.3l.1 .2-.1 .2M309.7 151.3l-.2 .2 .2 .2M309.7 143.7l.1 .1-.1 .2M309.7 143.7l-.2 .1 .2 .2"/>
<path d="M311.6 143.7v.3M311.6 151.3v.4M311.6 151.3l.2 .2-.2 .2M311.6 151.3l-.2 .2 .2 .2M311.6 143.7l.2 .1-.2 .2M311.6 143.7l-.2 .1 .2 .2M313.5 143.7v.3M313.5 151.3v.4M313.5 143.7l.2 .1-.2 .2M313.5 143.7l-.2 .1 .2 .2M313.5 151.3l.2 .2-.2 .2M313.5 151.3l-.2 .2 .2 .2"/>
<path d="M315.4 143.7v.3M315.4 151.3v.4M315.4 143.7l.2 .1-.2 .2M315.4 143.7l-.2 .1 .2 .2M315.4 151.3l.2 .2-.2 .2M315.4 151.3l-.2 .2 .2 .2M404.9 143.7v.3M404.9 151.3v.4M404.9 143.7l.2 .1-.2 .2M404.9 143.7l-.2 .1 .2 .2M404.9 151.3l.2 .2-.2 .2M404.9 151.3l-.2 .2 .2 .2"/>
<path d="M406.8 143.7v.3M406.8 151.3v.4M406.8 143.7l.2 .1-.2 .2M406.8 143.7l-.2 .1 .2 .2M406.8 151.3l.2 .2-.2 .2M406.8 151.3l-.2 .2 .2 .2M408.7 143.7v.3M408.7 151.3v.4M408.7 143.7l.2 .1-.2 .2M408.7 143.7l-.2 .1 .2 .2M408.7 151.3l.2 .2-.2 .2M408.7 151.3l-.2 .2 .2 .2"/>
<path d="M410.6 143.7v.3M410.6 151.3v.4M410.6 143.7l.2 .1-.2 .2M410.6 143.7l-.2 .1 .2 .2M410.6 151.3l.2 .2-.2 .2M410.6 151.3l-.2 .2 .2 .2M412.5 143.7v.3M412.5 151.3v.4M412.5 143.7l.2 .1-.2 .2M412.5 143.7l-.2 .1 .2 .2M412.5 151.3l.2 .2-.2 .2M412.5 151.3l-.2 .2 .2 .2"/>
<path d="M414.4 143.7v.3M414.4 151.3v.4M414.4 143.7l.2 .1-.2 .2M414.4 143.7l-.2 .1 .2 .2M414.4 151.3l.2 .2-.2 .2M414.4 151.3l-.2 .2 .2 .2M34.8 260.4v2M37.7 263.8v2M44.4 267.2v2M69.7 260.4v2M72.6 263.8v2M104.7 260.4v2"/>
<path d="M107.5 263.8v2"/>
</g>
<path d="M26.7 258.4h30.4v20.4h-30.4z" fill="none" stroke="#c8c8c8" stroke-width="1"/>
<path d="M22.9 166.4h69.8v64.1h-69.8z" fill="none" stroke="#fff" stroke-width=".3"/>
<path d="M61.6 258.4h30.5v20.4h-30.5z" fill="none" stroke="#ffa500" stroke-width="1"/>
<path d="M370 34.8h8.4M383.1 29l1.5-1h2.7a2.99 2.99 0 0 1 1.5 4.7l-6.2 6.3h6.8M395.6 32.7a2.37 2.37 0 0 1-2.1-2.4 2.37 2.37 0 0 1 2.1-2.3h2.1a2.37 2.37 0 0 1 2.2 2.3 2.37 2.37 0 0 1-2.2 2.4M395.6 32.7l-1.5 1.1-.5 1v2.1l1 1.6 1 .5h2.1l1.1-.5 1-1.6v-2.1l-.5-1-1.6-1.1M395.6 32.7h2.1M276.7 52.6h8.4M280.9 48.4v8.4M396.2 44.2a12.6 12.6 0 0 1 0 16.8" fill="none" stroke="#a21622" stroke-width="1"/>
<g fill="none" stroke="#8c8c8c" stroke-width=".6">
<path d="M245.1 195.9h1M246.5 194.5h-1.4v3h1.4M305.6 197.5l1-3 1 3M305.9 196.6h1.5M252.2 208.7h1.2M253.4 207.2h-1.2v3M253.6 215.1h1.2M254.8 213.5h-1.2v3M260.4 200.8v3h1.4M263.5 210.2h1.4M282.4 213.8v1M310.4 207.2a1.01 1.01 0 0 0-1.3 1v1a1.01 1.01 0 0 0 1.3 1"/>
<path d="M317.6 203.8l1-3 1 3M317.9 203h1.5M364.2 208.7l.6 .6-.2 .6-.4 .3M364.4 207.2l.4 .1M365.6 207.2h1.8"/>
</g>
<g font-size="15.3" fill="#a21622">
<text x="25.4" y="40.4">SN2</text>
<text x="67.1" y="40.4">BREAKOUT BOARD</text>
<text x="290.7" y="40.4">2026-02-28</text>
<text x="193.3" y="58.2">REV 1.1.0+</text>
<text x="297.6" y="58.2">(Unreleased)</text>
</g>
<text font-size="11.1" fill="#a21622" x="25.4" y="58.2">VARIANT: RELEASED</text>
<g font-size="7" fill="#353ccf">
<text x="22.9" y="166.1">TOP</text>
<text x="42.7" y="166.1">VIEW</text>
<text x="123.2" y="166.1">BOTTOM VIEW</text>
<text x="221" y="166.8">NOTES</text>
<text x="26.7" y="255">DESIGN</text>
<text x="59.4" y="255">CONSIDERATIONS</text>
</g>
<g font-size="7" fill="#00007f">
<text x="283.4" y="281">9d7cd56</text>
<text x="394.5" y="281">A3</text>
</g>
<g font-size="5.6">
<text x="19.3" y="70.9">Page</text>
<text x="45.7" y="70.9">Index</text>
<text x="118.4" y="70.9">Page</text>
<text x="144.8" y="70.9">Index</text>
<text x="217.4" y="70.9">Page</text>
<text x="243.8" y="70.9">Index</text>
<text x="316.5" y="70.9">Page</text>
<text x="342.9" y="70.9">Index</text>
<text x="32.1" y="83.6">1</text>
<text x="45.7" y="83.6">Cover</text>
<text x="65" y="83.6">Page</text>
<text x="127.3" y="83.6">11</text>
<text x="144.8" y="83.6">......................................</text>
<text x="226.4" y="83.6">21</text>
<text x="243.8" y="83.6">......................................</text>
<text x="325.5" y="83.6">31</text>
<text x="342.9" y="83.6">......................................</text>
<text x="32.1" y="91.2">2</text>
<text x="45.7" y="91.2">SCHEMATIC</text>
<text x="127.3" y="91.2">12</text>
<text x="144.8" y="91.2">......................................</text>
<text x="226.4" y="91.2">22</text>
<text x="243.8" y="91.2">......................................</text>
<text x="325.5" y="91.2">32</text>
<text x="342.9" y="91.2">......................................</text>
<text x="32.1" y="98.8">3</text>
<text x="45.7" y="98.8">REVISION HISTORY</text>
<text x="127.3" y="98.8">13</text>
<text x="144.8" y="98.8">......................................</text>
<text x="226.4" y="98.8">23</text>
<text x="243.8" y="98.8">......................................</text>
<text x="325.5" y="98.8">33</text>
<text x="342.9" y="98.8">......................................</text>
<text x="32.1" y="106.4">4</text>
<text x="45.7" y="106.4">......................................</text>
<text x="127.3" y="106.4">14</text>
<text x="144.8" y="106.4">......................................</text>
<text x="226.4" y="106.4">24</text>
<text x="243.8" y="106.4">......................................</text>
<text x="325.5" y="106.4">34</text>
<text x="342.9" y="106.4">......................................</text>
<text x="32.1" y="114.1">5</text>
<text x="45.7" y="114.1">......................................</text>
<text x="127.3" y="114.1">15</text>
<text x="144.8" y="114.1">......................................</text>
<text x="226.4" y="114.1">25</text>
<text x="243.8" y="114.1">......................................</text>
<text x="325.5" y="114.1">35</text>
<text x="342.9" y="114.1">......................................</text>
<text x="32.1" y="121.7">6</text>
<text x="45.7" y="121.7">......................................</text>
<text x="127.3" y="121.7">16</text>
<text x="144.8" y="121.7">......................................</text>
<text x="226.4" y="121.7">26</text>
<text x="243.8" y="121.7">......................................</text>
<text x="325.5" y="121.7">36</text>
<text x="342.9" y="121.7">......................................</text>
<text x="32.1" y="129.3">7</text>
<text x="45.7" y="129.3">......................................</text>
<text x="127.3" y="129.3">17</text>
<text x="144.8" y="129.3">......................................</text>
<text x="226.4" y="129.3">27</text>
<text x="243.8" y="129.3">......................................</text>
<text x="325.5" y="129.3">37</text>
<text x="342.9" y="129.3">......................................</text>
<text x="32.1" y="136.9">8</text>
<text x="45.7" y="136.9">......................................</text>
<text x="127.3" y="136.9">18</text>
<text x="144.8" y="136.9">......................................</text>
<text x="226.4" y="136.9">28</text>
<text x="243.8" y="136.9">......................................</text>
<text x="325.5" y="136.9">38</text>
<text x="342.9" y="136.9">......................................</text>
<text x="32.1" y="144.5">9</text>
<text x="45.7" y="144.5">......................................</text>
<text x="127.3" y="144.5">19</text>
<text x="144.8" y="144.5">......................................</text>
<text x="226.4" y="144.5">29</text>
<text x="243.8" y="144.5">......................................</text>
<text x="325.5" y="144.5">39</text>
<text x="342.9" y="144.5">......................................</text>
<text x="28.3" y="152.2">10</text>
<text x="45.7" y="152.2">......................................</text>
<text x="127.3" y="152.2">20</text>
<text x="144.8" y="152.2">......................................</text>
<text x="226.4" y="152.2">30</text>
<text x="243.8" y="152.2">......................................</text>
<text x="325.5" y="152.2">40</text>
<text x="342.9" y="152.2">......................................</text>
</g>
<g font-size="4.9" fill="#00007f">
<text x="246.8" y="230">ELEC4740</text>
<text x="249" y="239">R. HICKS</text>
<text x="310.4" y="259">SN2 BREAKOUT BOARD</text>
</g>
<g font-size="4.2">
<text x="222.2" y="177.6">COMMENT</text>
<text x="222.2" y="187.7">NOT FITTED COMPONENTS MARKED AS</text>
</g>
<g font-size="4.2" fill="#8c8c8c">
<text x="222.2" y="197.9">DRAFT -</text>
<text x="246.4" y="197.9">EARLY STAGE SCHEMATIC</text>
<text x="308" y="197.9">CAPTURE</text>
<text x="222.2" y="204.2">PRELIMINARY</text>
<text x="254.5" y="204.2">-</text>
<text x="261.7" y="204.2">LATE STAGE SCHEMATIC</text>
<text x="320" y="204.2">CAPTURE</text>
<text x="222.2" y="210.6">CHECKED</text>
<text x="246.3" y="210.6">-</text>
<text x="253.5" y="210.6">PCB</text>
<text x="266" y="210.6">LAYOUT CHECKED,</text>
<text x="311.1" y="210.6">CONTACT ENGINEER</text>
<text x="359.4" y="210.6">IF</text>
<text x="366.9" y="210.6">MISTAKE</text>
<text x="388.6" y="210.6">FOUND</text>
<text x="222.2" y="216.9">RELEASED -</text>
<text x="254.9" y="216.9">READY FOR</text>
<text x="284.5" y="216.9">PRODUCTION</text>
</g>
<g font-size="3.5" fill="#00f">
<text x="231" y="226">PROJECT</text>
<text x="231" y="235">DRN</text>
<text x="231" y="244">CHK</text>
<text x="231" y="253">ENG APP</text>
<text x="231" y="262">MFR</text>
<text x="240.1" y="262">APP</text>
<text x="231" y="271">SHEET PATH</text>
<text x="271" y="271">GIT HASH</text>
<text x="311" y="271">DRAWING No</text>
<text x="231" y="286">FILENAME</text>
<text x="271" y="286">VARIANT</text>
<text x="311" y="286">REVISION</text>
<text x="318.1" y="286">1.1.0+</text>
<text x="351" y="286">SHEET</text>
</g>
<g font-size="3.5" fill="#00007f">
<text x="260.2" y="241.5">DRAWING IS THE</text>
<text x="292.4" y="241.5">PROPERTY OF</text>
<text x="319.8" y="241.5">RYAN</text>
<text x="360.7" y="241.5">SHALL</text>
<text x="373.8" y="241.5">NOTBE</text>
<text x="387.5" y="241.5">REPRODUCED WITH</text>
<text x="266.8" y="280">/</text>
<text x="294.3" y="286">RELEASED</text>
<text x="329.8" y="286">(Unreleased)</text>
<text x="378.3" y="286">1 OF 3</text>
</g>
<g font-size="2.8" fill="#00007f">
<text x="231" y="239">2025-01-12</text>
<text x="243.2" y="285.7">Sensor-Node-2-Board.kicad_sch</text>
</g>
<g font-size="2.8">
<text x="28.7" y="266.9">Example text for</text>
<text x="63.6" y="266.9">Example text for</text>
<text x="98.5" y="266.9">Example text for</text>
<text x="28.7" y="270.3">informational design</text>
<text x="28.7" y="273.7">notes.</text>
<text x="63.6" y="270.3">debug notes.</text>
<text x="98.5" y="270.3">cautionary design</text>
<text x="98.5" y="273.7">notes.</text>
</g>
<g font-size="2.8" fill="#f00">
<text x="133.7" y="267.2">Example text for</text>
<text x="133.7" y="270.5">critical design</text>
<text x="133.7" y="273.9">notes.</text>
</g>
<g font-size="2.8" fill="#00f">
<text x="168.6" y="267.2">Example text for</text>
<text x="168.6" y="270.5">critical layout</text>
<text x="168.6" y="273.9">guidelines.</text>
</g>
<g font-size="1.8">
<text x="40" y="6.9">1</text>
<text x="90" y="6.9">2</text>
<text x="140" y="6.9">3</text>
<text x="190" y="6.9">4</text>
<text x="240" y="6.9">5</text>
<text x="290" y="6.9">6</text>
<text x="340" y="6.9">7</text>
<text x="390" y="6.9">8</text>
<text x="15.3" y="30.9">A</text>
<text x="413.3" y="30.9">A</text>
<text x="15.3" y="80.9">B</text>
<text x="413.2" y="80.9">B</text>
<text x="15.3" y="130.9">C</text>
<text x="413.2" y="130.9">C</text>
<text x="15.3" y="180.9">D</text>
<text x="413.2" y="180.9">D</text>
<text x="15.3" y="230.9">E</text>
<text x="413.3" y="230.9">E</text>
<text x="15.3" y="280.9">F</text>
<text x="413.3" y="280.9">F</text>
<text x="40" y="291.9">1</text>
<text x="90" y="291.9">2</text>
<text x="140" y="291.9">3</text>
<text x="190" y="291.9">4</text>
<text x="240" y="291.9">5</text>
<text x="290" y="291.9">6</text>
<text x="340" y="291.9">7</text>
<text x="390" y="291.9">8</text>
</g>
</svg>
